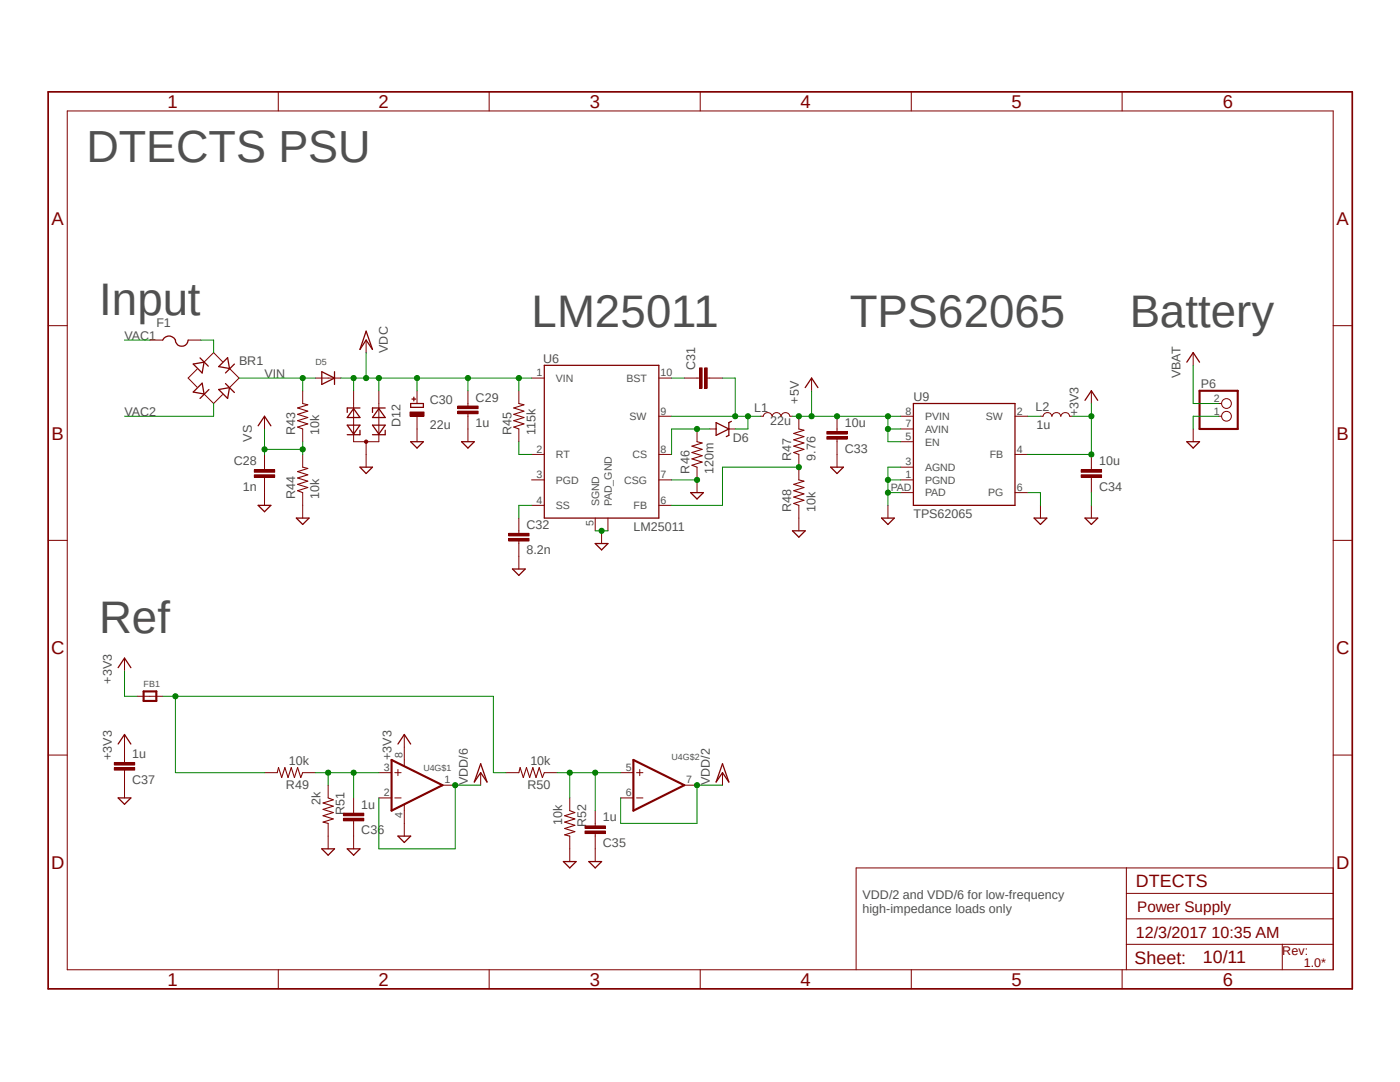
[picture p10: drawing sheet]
<svg xmlns="http://www.w3.org/2000/svg" width="279mm" height="216mm" viewBox="0 0 279 216" stroke-linecap="round" stroke-linejoin="round" font-family="sans-serif">
<path d="M9.1 18l261.2 179.9M270.3 18l-261.2 179.9" fill="none" stroke="#fff" stroke-width=".2"/>
<g fill="none" stroke="#800000" stroke-width=".2">
<path d="M55.5 18.3v3.8M97.6 18.3v3.8M139.7 18.3v3.8M181.9 18.3v3.8M223.9 18.3v3.8M13.4 22.1h252.7v171.4h-252.7zM9.6 65h3.8M29.9 67.9h2.6M37.5 67.9h2.6M39.3 73.7l-1.8 1.7 1.8 1.9M40.7 78.6l1.9 1.9 1.8-1.8M44.4 72.2l-1.8-1.8-1.9 1.9"/>
<path d="M45.8 73.5l1.9 1.9-1.9 1.9M60.4 78v2.5M62.9 75.4h5.1M106.1 75.4h2.5M131.5 75.4h2.5M266.1 65h3.8M52.8 93.2v.5M52.8 95.2v.6M60.4 85.6v2.5M60.4 90.7v2.5M60.4 98.3v2.5M106.1 90.7h2.5"/>
<path d="M106.1 95.8h2.5M131.5 90.7h2.5M131.5 95.8h2.5M131.5 83.1h2.5M141.6 85.6h1.3M145.5 85.6h1.2M151.8 83.1h.5a.9 .9 0 0 1 .9-.8 .9 .9 0 0 1 .9 .8 .9 .9 0 0 1 .9-.8 .9 .9 0 0 1 .9 .8 .9 .9 0 0 1 .9-.8 .9 .9 0 0 1 .8 .8h.6M179.7 95.8h2.6M179.7 83.1h2.6M179.7 85.6h2.6M179.7 93.2h2.6M179.7 88.1h2.6"/>
<path d="M179.7 98.3h2.6M202.6 90.7h2.5M202.6 83.1h2.5M202.6 98.3h2.5M207.6 83.1h.6a.9 .9 0 0 1 .8-.8 .9 .9 0 0 1 .9 .8 .9 .9 0 0 1 .9-.8 .9 .9 0 0 1 .9 .8 .9 .9 0 0 1 .9-.8 .9 .9 0 0 1 .9 .8h.5M243.2 83.1h.6M243.2 80.5h.6M9.6 107.8h3.8M106.1 100.8h2.5M118.8 103.4v2.5M121.3 103.4v2.5M131.5 100.8h2.5"/>
<path d="M266.1 107.8h3.8M27.4 138.9h5.1M9.6 150.7h3.8M75.6 159.2h2.5M75.6 154.2h2.5M78.8 159.2h1.3M78.8 154.2h1.3M79.4 153.5v1.3M80.7 149.1v3.7M88.3 156.7h2.5M123.9 159.2h2.5M123.9 154.2h2.5"/>
<path d="M127 159.2h1.3M127 154.2h1.3M127.7 153.5v1.3M136.6 156.7h2.5M266.1 150.7h3.8M80.7 160.6v3.7M224.8 173.2v20.3M224.8 178.3h41.3M266.1 173.2h-95.2v20.3M55.5 193.5v3.8M97.6 193.5v3.8M139.7 193.5v3.8"/>
<path d="M181.9 193.5v3.8M223.9 193.5v3.8M224.8 188.4h41.3M224.8 183.3h41.3M255.9 188.4v5.1"/>
<circle cx="244.8" cy="83.1" r=".98"/>
<circle cx="244.8" cy="80.5" r=".98"/>
</g>
<path d="M9.6 18.3h260.3v179h-260.3z" fill="none" stroke="#800000" stroke-width=".34"/>
<path d="M239.4 78h7.6v7.6h-7.6zM28.7 138h2.5v1.9h-2.5zM78.1 151.6l10.2 5.1-10.2 5.1zM126.4 151.6l10.2 5.1-10.2 5.1z" fill="none" stroke="#800000" stroke-width=".42"/>
<g fill="none" stroke="#800000" stroke-width=".25">
<path d="M32.5 67.9a1.35 1.35 0 0 1 1.4-.9 1.35 1.35 0 0 1 1.2 1.2 1.29 1.29 0 0 0 1.4 .9 1.29 1.29 0 0 0 1-1.2M38.6 72.6l2.1-.3-.4 2.1zM39.9 71.4l1.7 1.7M40.3 76.5l.4 2.1-2.1-.4zM41.7 77.7l-1.8 1.8M43.6 77.7l2.2-.4-.4 2.2zM45 76.5l1.8 1.8M45.4 71.4l.4 2.1-2.2-.3zM46.8 72.6l-1.8 1.8M64.2 74.2l2.6 1.2-2.6 1.3zM66.8 74.2v2.5M108.6 72.9h22.9v30.5h-22.9z"/>
<path d="M142.9 84.3l2.6 1.3-2.6 1.3zM146 84.1l-.5 .2v2.6l-.6 .2M182.3 80.5h20.3v20.3h-20.3z"/>
</g>
<path d="M60.4 80.5l1 .3-2 .6 2 .6-2 .7 2 .6-2 .6 2 .7-2 .6 1 .4M60.4 93.2l1 .3-2 .6 2 .6-2 .7 2 .6-2 .6 2 .7-2 .6 1 .4" fill="none" stroke="#800000" stroke-width=".21"/>
<path d="M50.8 94.7h4v.5h-4z" fill-rule="evenodd" fill="#800000"/>
<path d="M50.8 94.7h4v.5h-4z" fill="none" stroke="#800000" stroke-width=".2"/>
<path d="M50.8 93.7h4v.5h-4z" fill-rule="evenodd" fill="#800000"/>
<path d="M50.8 93.7h4v.5h-4zM52.8 83.1v2.5M52.8 90.7v2.5M52.8 95.8v5M60.4 100.8v2.6" fill="none" stroke="#800000" stroke-width=".2"/>
<path d="M51.5 85l1.3-1.9 1.3 1.9M51.5 100.8h2.6l-1.3 1.3zM59.1 103.4h2.6l-1.3 1.2z" fill="none" stroke="#800000" stroke-width=".25"/>
<circle cx="73.1" cy="88.1" r=".33" fill="#800000"/>
<g fill="none" stroke="#800000" stroke-width=".2">
<path d="M70.6 78v10.1h5v-10.1M73.1 88.1v5.1M93.4 80.5v.5M93.4 82.5v.6"/>
<circle cx="73.1" cy="88.1" r=".33"/>
</g>
<path d="M69.3 84.8h2.5l-1.2 1.8zM70.6 81.5l1.2 1.8h-2.5zM71.8 85.9v.8h-2.5M71.8 81.4h-2.5v.9M71.8 93.2h2.5l-1.2 1.3zM74.3 84.8h2.6l-1.3 1.8zM75.6 81.5l1.3 1.8h-2.6zM76.9 85.9v.8h-2.6M76.9 81.4h-2.6v.9" fill="none" stroke="#800000" stroke-width=".25"/>
<path d="M91.4 82h4v.5h-4z" fill-rule="evenodd" fill="#800000"/>
<path d="M91.4 82h4v.5h-4z" fill="none" stroke="#800000" stroke-width=".2"/>
<path d="M91.4 81h4v.5h-4z" fill-rule="evenodd" fill="#800000"/>
<path d="M93.4 78v2.5M103.5 78v2.5M83.2 85.6v2.5M91.4 81h4v.5h-4zM93.4 83.1v5M103.5 85.6v2.5M103.5 105.9v.5M103.5 107.9v.6" fill="none" stroke="#800000" stroke-width=".2"/>
<path d="M82 88.1h2.5l-1.3 1.3zM92.1 88.1h2.6l-1.3 1.3z" fill="none" stroke="#800000" stroke-width=".25"/>
<path d="M103.5 80.5l1.1 .3-2.1 .6 2.1 .6-2.1 .7 2.1 .6-2.1 .6 2.1 .7-2.1 .6 1 .4" fill="none" stroke="#800000" stroke-width=".21"/>
<path d="M101.5 107.4h4.1v.5h-4.1z" fill-rule="evenodd" fill="#800000"/>
<path d="M101.5 107.4h4.1v.5h-4.1z" fill="none" stroke="#800000" stroke-width=".2"/>
<path d="M101.5 106.4h4.1v.5h-4.1z" fill-rule="evenodd" fill="#800000"/>
<path d="M139.1 85.6v2.5M139.1 93.2v2.6M159.4 83.1v2.5M159.4 90.7v5.1M167 85.6v.5M167 87.6v.5M101.5 106.4h4.1v.5h-4.1zM103.5 103.4v2.5M103.5 108.5v5M159.4 100.8v2.6" fill="none" stroke="#800000" stroke-width=".2"/>
<path d="M102.3 113.5h2.5l-1.3 1.3z" fill="none" stroke="#800000" stroke-width=".25"/>
<path d="M139.1 88.1l1 .3-2 .6 2 .7-2 .6 2 .6-2 .7 2 .6-2 .6 1 .4M159.4 95.8l1 .2-2 .6 2 .7-2 .6 2 .7-2 .6 2 .6-2 .7 1 .3M159.4 85.6l1 .3-2 .6 2 .6-2 .7 2 .6-2 .6 2 .7-2 .6 1 .4" fill="none" stroke="#800000" stroke-width=".21"/>
<path d="M165 86.1h4.1v.5h-4.1z" fill-rule="evenodd" fill="#800000"/>
<path d="M165 86.1h4.1v.5h-4.1z" fill="none" stroke="#800000" stroke-width=".2"/>
<path d="M165 87.1h4.1v.5h-4.1z" fill-rule="evenodd" fill="#800000"/>
<path d="M162 75.4v2.6M217.8 78v2.5M165 87.1h4.1v.5h-4.1zM167 83.1v2.5M167 88.1v5.1M217.8 93.2v.5M217.8 95.2v.6M159.4 103.4v2.5M177.2 100.8v2.6M207.6 100.8v2.6" fill="none" stroke="#800000" stroke-width=".2"/>
<path d="M160.7 77.3l1.3-1.9 1.2 1.9M216.5 79.9l1.3-1.9 1.3 1.9M165.8 93.2h2.5l-1.3 1.3zM158.2 105.9h2.5l-1.3 1.3zM175.9 103.4h2.6l-1.3 1.2zM206.4 103.4h2.5l-1.3 1.2z" fill="none" stroke="#800000" stroke-width=".25"/>
<path d="M215.8 93.7h4v.5h-4z" fill-rule="evenodd" fill="#800000"/>
<path d="M215.8 93.7h4v.5h-4z" fill="none" stroke="#800000" stroke-width=".2"/>
<path d="M215.8 94.7h4v.5h-4z" fill-rule="evenodd" fill="#800000"/>
<g fill="none" stroke="#800000" stroke-width=".2">
<path d="M238.1 70.4v2.5M139.1 95.8v2.5M215.8 94.7h4v.5h-4zM217.8 90.7v2.5M217.8 95.8v2.5M238.1 85.6v2.5M120.1 105.9v2.6M217.8 100.8v2.6M24.8 131.3v2.6M52.8 154.2h2.5M60.4 154.2h2.5M80.7 146.6v2.5"/>
<path d="M101 154.2h2.5M108.6 154.2h2.6M80.7 164.3v2.5M118.8 164.3v.5M118.8 166.3v.5"/>
</g>
<path d="M236.9 72.3l1.2-1.9 1.3 1.9M137.8 98.3h2.6l-1.3 1.3zM236.9 88.1h2.5l-1.3 1.3zM118.8 108.5h2.5l-1.2 1.2zM216.5 103.4h2.6l-1.3 1.2zM23.6 133.2l1.2-1.9 1.3 1.9M79.4 148.5l1.3-1.9 1.3 1.9M79.4 166.8h2.6l-1.3 1.3z" fill="none" stroke="#800000" stroke-width=".25"/>
<path d="M55.3 154.2l.3-1 .6 2 .7-2 .6 2 .6-2 .7 2 .6-2 .6 2 .4-1M103.5 154.2l.3-1 .6 2 .7-2 .6 2 .6-2 .7 2 .6-2 .6 2 .4-1" fill="none" stroke="#800000" stroke-width=".21"/>
<path d="M116.8 164.8h4v.5h-4z" fill-rule="evenodd" fill="#800000"/>
<path d="M116.8 164.8h4v.5h-4z" fill="none" stroke="#800000" stroke-width=".2"/>
<path d="M116.8 165.8h4v.5h-4z" fill-rule="evenodd" fill="#800000"/>
<path d="M65.5 156.7v2.5M113.7 159.2v2.6M65.5 164.3v2.5M70.6 161.8v.5M70.6 163.8v.5M113.7 166.8v2.6M116.8 165.8h4v.5h-4zM118.8 161.8v2.5M118.8 166.8v2.6" fill="none" stroke="#800000" stroke-width=".2"/>
<path d="M65.5 159.2l1 .4-2 .6 2 .7-2 .6 2 .6-2 .7 2 .6-2 .6 1 .3M113.7 161.8l1 .3-2 .7 2 .6-2 .6 2 .7-2 .6 2 .6-2 .7 1 .2" fill="none" stroke="#800000" stroke-width=".21"/>
<path d="M68.5 162.3h4.1v.5h-4.1z" fill-rule="evenodd" fill="#800000"/>
<path d="M68.5 162.3h4.1v.5h-4.1z" fill="none" stroke="#800000" stroke-width=".2"/>
<path d="M68.5 163.3h4.1v.5h-4.1z" fill-rule="evenodd" fill="#800000"/>
<path d="M24.8 151.6v.5M24.8 153.7v.5M70.6 159.2v2.6M68.5 163.3h4.1v.5h-4.1zM70.6 164.3v2.5" fill="none" stroke="#800000" stroke-width=".2"/>
<path d="M22.8 152.1h4.1v.6h-4.1z" fill-rule="evenodd" fill="#800000"/>
<path d="M22.8 152.1h4.1v.6h-4.1z" fill="none" stroke="#800000" stroke-width=".2"/>
<path d="M22.8 153.2h4.1v.5h-4.1z" fill-rule="evenodd" fill="#800000"/>
<path d="M139.1 75.4h.5M141.1 75.4h.5M22.8 153.2h4.1v.5h-4.1zM24.8 146.6v5M24.8 154.2v5M95.9 154.2v2.5M144.2 154.2v2.5M65.5 166.8v2.6M70.6 166.8v2.6M113.7 169.4v2.5M118.8 169.4v2.5" fill="none" stroke="#800000" stroke-width=".2"/>
<path d="M23.6 159.2h2.5l-1.3 1.3zM23.6 148.5l1.2-1.9 1.3 1.9M95.9 152.4l1.3 3.6-1.3-1.8-1.2 1.8zM144.2 152.4l1.3 3.6-1.3-1.8-1.3 1.8zM64.2 169.4h2.6l-1.3 1.2zM69.3 169.4h2.5l-1.2 1.2zM112.4 171.9h2.6l-1.3 1.3zM117.5 171.9h2.6l-1.3 1.3z" fill="none" stroke="#800000" stroke-width=".25"/>
<path d="M140.6 73.4h.5v4.1h-.5z" fill-rule="evenodd" fill="#800000"/>
<path d="M140.6 73.4h.5v4.1h-.5z" fill="none" stroke="#800000" stroke-width=".2"/>
<path d="M139.6 73.4h.5v4.1h-.5z" fill-rule="evenodd" fill="#800000"/>
<path d="M136.6 75.4h2.5M139.6 73.4h.5v4.1h-.5zM141.6 75.4h2.6" fill="none" stroke="#800000" stroke-width=".2"/>
<path d="M82.2 79.6h.8M82.6 79.2v.8M82 80.5h2.5v.8h-2.5z" fill="none" stroke="#800000" stroke-width=".25"/>
<path d="M81.8 82.2h2.8v.9h-2.8z" fill-rule="evenodd" fill="#800000"/>
<path d="M73.1 67.9v2.5M83.2 78v2.5M81.8 82.2h2.8v.9h-2.8zM83.2 83.1v2.5" fill="none" stroke="#800000" stroke-width=".2"/>
<path d="M73.1 66.1l1.2 3.6-1.2-1.8-1.3 1.8z" fill="none" stroke="#800000" stroke-width=".25"/>
<path d="M24.8 67.9h5.1M40.1 67.9h2.5v2.5M42.6 80.5v2.6h-17.8M60.4 89.7h-7.6v1M60.4 88.1v2.6" fill="none" stroke="#008000" stroke-width=".2"/>
<circle cx="60.4" cy="89.7" r=".51" fill="#008000"/>
<g fill="none" stroke="#008000" stroke-width=".2">
<path d="M52.8 85.6v4.1"/>
<circle cx="60.4" cy="89.7" r=".51"/>
</g>
<circle cx="52.8" cy="89.7" r=".51" fill="#008000"/>
<g fill="none" stroke="#008000" stroke-width=".2">
<path d="M214 83.1h3.8M217.8 80.5v10.2h-12.7"/>
<circle cx="52.8" cy="89.7" r=".51"/>
</g>
<circle cx="217.8" cy="83.1" r=".51" fill="#008000"/>
<circle cx="217.8" cy="83.1" r=".51" fill="none" stroke="#008000" stroke-width=".2"/>
<circle cx="217.8" cy="90.7" r=".51" fill="#008000"/>
<g fill="none" stroke="#008000" stroke-width=".2">
<path d="M134 75.4h2.6M144.2 75.4h2.5v7.7M103.5 88.1v2.6h2.6M134 83.1h17.8M24.8 133.9v5h2.6"/>
<circle cx="217.8" cy="90.7" r=".51"/>
</g>
<circle cx="146.7" cy="83.1" r=".51" fill="#008000"/>
<g fill="none" stroke="#008000" stroke-width=".2">
<path d="M149.3 83.1v2.5h-2.6"/>
<circle cx="146.7" cy="83.1" r=".51"/>
</g>
<circle cx="149.3" cy="83.1" r=".51" fill="#008000"/>
<g fill="none" stroke="#008000" stroke-width=".2">
<path d="M141.6 85.6h-7.6v5.1M106.1 100.8h-2.6v2.6"/>
<circle cx="149.3" cy="83.1" r=".51"/>
</g>
<circle cx="139.1" cy="85.6" r=".51" fill="#008000"/>
<g fill="none" stroke="#008000" stroke-width=".2">
<path d="M159.4 93.2h-15.2v7.6h-10.2"/>
<circle cx="139.1" cy="85.6" r=".51"/>
</g>
<circle cx="159.4" cy="93.2" r=".51" fill="#008000"/>
<g fill="none" stroke="#008000" stroke-width=".2">
<path d="M158.2 83.1h3.8M205.1 83.1h2.5"/>
<circle cx="159.4" cy="93.2" r=".51"/>
</g>
<circle cx="159.4" cy="83.1" r=".51" fill="#008000"/>
<g fill="none" stroke="#008000" stroke-width=".2">
<path d="M167 83.1h10.2"/>
<circle cx="159.4" cy="83.1" r=".51"/>
</g>
<circle cx="167" cy="83.1" r=".51" fill="#008000"/>
<g fill="none" stroke="#008000" stroke-width=".2">
<path d="M179.7 83.1h-2.5v2.5h2.5"/>
<circle cx="167" cy="83.1" r=".51"/>
</g>
<circle cx="177.2" cy="83.1" r=".51" fill="#008000"/>
<g fill="none" stroke="#008000" stroke-width=".2">
<path d="M177.2 85.6v2.5h2.5"/>
<circle cx="177.2" cy="83.1" r=".51"/>
</g>
<circle cx="177.2" cy="85.6" r=".51" fill="#008000"/>
<g fill="none" stroke="#008000" stroke-width=".2">
<path d="M162 78v5.1h5"/>
<circle cx="177.2" cy="85.6" r=".51"/>
</g>
<circle cx="162" cy="83.1" r=".51" fill="#008000"/>
<g fill="none" stroke="#008000" stroke-width=".2">
<path d="M62.9 154.2h12.7M65.5 154.2v2.5"/>
<circle cx="162" cy="83.1" r=".51"/>
</g>
<circle cx="65.5" cy="154.2" r=".51" fill="#008000"/>
<g fill="none" stroke="#008000" stroke-width=".2">
<path d="M70.6 154.2v5"/>
<circle cx="65.5" cy="154.2" r=".51"/>
</g>
<circle cx="70.6" cy="154.2" r=".51" fill="#008000"/>
<g fill="none" stroke="#008000" stroke-width=".2">
<path d="M111.2 154.2h12.7M113.7 154.2v5"/>
<circle cx="70.6" cy="154.2" r=".51"/>
</g>
<circle cx="113.7" cy="154.2" r=".51" fill="#008000"/>
<g fill="none" stroke="#008000" stroke-width=".2">
<path d="M118.8 154.2v7.6"/>
<circle cx="113.7" cy="154.2" r=".51"/>
</g>
<circle cx="118.8" cy="154.2" r=".51" fill="#008000"/>
<g fill="none" stroke="#008000" stroke-width=".2">
<path d="M32.5 138.9h66v15.3h2.5M35 138.9v15.3h17.8"/>
<circle cx="118.8" cy="154.2" r=".51"/>
</g>
<circle cx="35" cy="138.9" r=".51" fill="#008000"/>
<g fill="none" stroke="#008000" stroke-width=".2">
<path d="M95.9 156.7h-5.1v12.7h-15.2v-10.2"/>
<circle cx="35" cy="138.9" r=".51"/>
</g>
<circle cx="90.8" cy="156.7" r=".51" fill="#008000"/>
<g fill="none" stroke="#008000" stroke-width=".2">
<path d="M238.1 72.9v7.6h5.1M144.2 156.7h-5.1v7.6h-15.2v-5.1"/>
<circle cx="90.8" cy="156.7" r=".51"/>
</g>
<circle cx="139.1" cy="156.7" r=".51" fill="#008000"/>
<g fill="none" stroke="#008000" stroke-width=".2">
<path d="M47.7 75.4h15.2M60.4 75.4v2.6"/>
<circle cx="139.1" cy="156.7" r=".51"/>
</g>
<circle cx="60.4" cy="75.4" r=".51" fill="#008000"/>
<g fill="none" stroke="#008000" stroke-width=".2">
<path d="M68 75.4h38.1M75.6 75.4v2.6"/>
<circle cx="60.4" cy="75.4" r=".51"/>
</g>
<circle cx="75.6" cy="75.4" r=".51" fill="#008000"/>
<g fill="none" stroke="#008000" stroke-width=".2">
<path d="M70.6 75.4v2.6"/>
<circle cx="75.6" cy="75.4" r=".51"/>
</g>
<circle cx="70.6" cy="75.4" r=".51" fill="#008000"/>
<g fill="none" stroke="#008000" stroke-width=".2">
<path d="M83.2 75.4v2.6"/>
<circle cx="70.6" cy="75.4" r=".51"/>
</g>
<circle cx="83.2" cy="75.4" r=".51" fill="#008000"/>
<g fill="none" stroke="#008000" stroke-width=".2">
<path d="M93.4 75.4v2.6"/>
<circle cx="83.2" cy="75.4" r=".51"/>
</g>
<circle cx="93.4" cy="75.4" r=".51" fill="#008000"/>
<g fill="none" stroke="#008000" stroke-width=".2">
<path d="M103.5 75.4v2.6"/>
<circle cx="93.4" cy="75.4" r=".51"/>
</g>
<circle cx="103.5" cy="75.4" r=".51" fill="#008000"/>
<g fill="none" stroke="#008000" stroke-width=".2">
<path d="M73.1 70.4v5"/>
<circle cx="103.5" cy="75.4" r=".51"/>
</g>
<circle cx="73.1" cy="75.4" r=".51" fill="#008000"/>
<g fill="none" stroke="#008000" stroke-width=".2">
<path d="M118.8 105.9h2.5"/>
<circle cx="73.1" cy="75.4" r=".51"/>
</g>
<circle cx="120.1" cy="105.9" r=".51" fill="#008000"/>
<g fill="none" stroke="#008000" stroke-width=".2">
<path d="M134 95.8h5.1"/>
<circle cx="120.1" cy="105.9" r=".51"/>
</g>
<circle cx="139.1" cy="95.8" r=".51" fill="#008000"/>
<g fill="none" stroke="#008000" stroke-width=".2">
<path d="M177.2 95.8h2.5M179.7 93.2h-2.5v7.6"/>
<circle cx="139.1" cy="95.8" r=".51"/>
</g>
<circle cx="177.2" cy="95.8" r=".51" fill="#008000"/>
<g fill="none" stroke="#008000" stroke-width=".2">
<path d="M177.2 98.3h2.5"/>
<circle cx="177.2" cy="95.8" r=".51"/>
</g>
<circle cx="177.2" cy="98.3" r=".51" fill="#008000"/>
<g fill="none" stroke="#008000" stroke-width=".2">
<path d="M205.1 98.3h2.5v2.5M217.8 98.3v2.5M243.2 83.1h-5.1v2.5"/>
<circle cx="177.2" cy="98.3" r=".51"/>
</g>
<g font-size="9.1" fill="#505050">
<text x="19.8" y="62.8">Input</text>
<text x="106.1" y="65.3">LM25011</text>
<text x="169.6" y="65.3">TPS62065</text>
<text x="225.5" y="65.3">Battery</text>
<text x="19.8" y="126.2">Ref</text>
</g>
<text font-size="9" fill="#505050" x="17.2" y="32.3">DTECTS PSU</text>
<g font-size="3.7" fill="#800000">
<text x="33.4" y="21.5">1</text>
<text x="75.6" y="21.5">2</text>
<text x="117.7" y="21.5">3</text>
<text x="159.8" y="21.5">4</text>
<text x="201.9" y="21.5">5</text>
<text x="244" y="21.5">6</text>
<text x="10.3" y="44.9">A</text>
<text x="266.7" y="44.9">A</text>
<text x="10.3" y="87.7">B</text>
<text x="266.7" y="87.7">B</text>
<text x="10.2" y="130.6">C</text>
<text x="266.7" y="130.6">C</text>
<text x="10.2" y="173.4">D</text>
<text x="266.7" y="173.4">D</text>
<text x="33.4" y="196.7">1</text>
<text x="75.6" y="196.7">2</text>
<text x="117.7" y="196.7">3</text>
<text x="159.8" y="196.7">4</text>
<text x="201.9" y="196.7">5</text>
<text x="244" y="196.7">6</text>
</g>
<g font-size="3.6" fill="#800000">
<text x="226.7" y="177">DTECTS</text>
<text x="226.4" y="192.4">Sheet:</text>
<text x="240" y="192.2">10/11</text>
</g>
<text font-size="3.2" fill="#800000" x="226.7" y="187.2">12/3/2017 10:35 AM</text>
<text font-size="3" fill="#800000" x="226.9" y="182.1">Power Supply</text>
<g font-size="2.5" fill="#505050">
<text x="31.2" y="65.3">F1</text>
<text x="24.9" y="67.9">VAC1</text>
<text x="77.4" y="70.4" transform="rotate(-90 77.4 70.4)">VDC</text>
<text x="47.7" y="72.9">BR1</text>
<text x="52.8" y="75.4">VIN</text>
<text x="108.4" y="72.4">U6</text>
<text x="138.7" y="73.9" transform="rotate(-90 138.7 73.9)">C31</text>
<text x="235.6" y="75.4" transform="rotate(-90 235.6 75.4)">VBAT</text>
<text x="239.7" y="77.3">P6</text>
<text x="24.9" y="83.1">VAC2</text>
<text x="85.8" y="80.5">C30</text>
<text x="94.9" y="80.1">C29</text>
<text x="150.5" y="82.2">L1</text>
<text x="159.4" y="80.5" transform="rotate(-90 159.4 80.5)">+5V</text>
<text x="182.3" y="80">U9</text>
<text x="206.6" y="81.9">L2</text>
<text x="215.3" y="83.1" transform="rotate(-90 215.3 83.1)">+3V3</text>
<text x="50.3" y="88.1" transform="rotate(-90 50.3 88.1)">VS</text>
<text x="58.9" y="86.9" transform="rotate(-90 58.9 86.9)">R43</text>
<text x="63.7" y="86.9" transform="rotate(-90 63.7 86.9)">10k</text>
<text x="79.9" y="85.1" transform="rotate(-90 79.9 85.1)">D12</text>
<text x="85.8" y="85.6">22u</text>
<text x="94.9" y="85.2">1u</text>
<text x="102.1" y="86.9" transform="rotate(-90 102.1 86.9)">R45</text>
<text x="106.9" y="86.9" transform="rotate(-90 106.9 86.9)">115k</text>
<text x="146.2" y="88.2">D6</text>
<text x="153.7" y="84.8">22u</text>
<text x="168.6" y="85.2">10u</text>
<text x="206.9" y="85.6">1u</text>
<text x="46.7" y="92.8">C28</text>
<text x="137.6" y="94.5" transform="rotate(-90 137.6 94.5)">R46</text>
<text x="142.4" y="94.5" transform="rotate(-90 142.4 94.5)">120m</text>
<text x="157.9" y="91.9" transform="rotate(-90 157.9 91.9)">R47</text>
<text x="162.7" y="91.9" transform="rotate(-90 162.7 91.9)">9.76</text>
<text x="168.6" y="90.3">C33</text>
<text x="219.3" y="92.8">10u</text>
<text x="48.5" y="97.9">1n</text>
<text x="58.9" y="99.6" transform="rotate(-90 58.9 99.6)">R44</text>
<text x="63.7" y="99.6" transform="rotate(-90 63.7 99.6)">10k</text>
<text x="219.3" y="97.9">C34</text>
<text x="105.1" y="105.5">C32</text>
<text x="126.4" y="105.9">LM25011</text>
<text x="157.9" y="102.1" transform="rotate(-90 157.9 102.1)">R48</text>
<text x="162.7" y="102.1" transform="rotate(-90 162.7 102.1)">10k</text>
<text x="182.3" y="103.4">TPS62065</text>
<text x="105.1" y="110.6">8.2n</text>
<text x="22.3" y="136.4" transform="rotate(-90 22.3 136.4)">+3V3</text>
<text x="22.3" y="151.6" transform="rotate(-90 22.3 151.6)">+3V3</text>
<text x="26.4" y="151.3">1u</text>
<text x="57.6" y="152.7">10k</text>
<text x="78.1" y="151.6" transform="rotate(-90 78.1 151.6)">+3V3</text>
<text x="105.8" y="152.7">10k</text>
<text x="26.4" y="156.3">C37</text>
<text x="57.1" y="157.4">R49</text>
<text x="64" y="160.6" transform="rotate(-90 64 160.6)">2k</text>
<text x="72.1" y="161.4">1u</text>
<text x="93.4" y="156.7" transform="rotate(-90 93.4 156.7)">VDD/6</text>
<text x="105.3" y="157.4">R50</text>
<text x="141.6" y="156.7" transform="rotate(-90 141.6 156.7)">VDD/2</text>
<text x="68.8" y="162.6" transform="rotate(-90 68.8 162.6)">R51</text>
<text x="72.1" y="166.5">C36</text>
<text x="112.2" y="164.6" transform="rotate(-90 112.2 164.6)">10k</text>
<text x="117" y="165.1" transform="rotate(-90 117 165.1)">R52</text>
<text x="120.3" y="163.9">1u</text>
<text x="120.3" y="169">C35</text>
<text x="172.1" y="179.4">VDD/2 and VDD/6 for low-frequency</text>
<text x="172.1" y="182.1">high-impedance loads only</text>
</g>
<g font-size="2.5" fill="#800000">
<text x="255.9" y="190.5">Rev:</text>
<text x="260.2" y="193">1.0*</text>
</g>
<g font-size="2.1" fill="#505050">
<text x="107.1" y="75.1">1</text>
<text x="111" y="76.2">VIN</text>
<text x="125.1" y="76.2">BST</text>
<text x="131.8" y="75.1">10</text>
<text x="125.6" y="83.8">SW</text>
<text x="131.8" y="82.7">9</text>
<text x="180.7" y="82.7">8</text>
<text x="184.6" y="83.8">PVIN</text>
<text x="196.7" y="83.8">SW</text>
<text x="202.9" y="82.7">2</text>
<text x="242.2" y="82.7">1</text>
<text x="242.2" y="80.2">2</text>
<text x="180.7" y="85.3">7</text>
<text x="180.7" y="87.8">5</text>
<text x="184.6" y="86.4">AVIN</text>
<text x="184.6" y="88.9">EN</text>
<text x="107.1" y="95.4">3</text>
<text x="107.1" y="90.3">2</text>
<text x="111" y="91.4">RT</text>
<text x="126.2" y="91.4">CS</text>
<text x="131.8" y="90.3">8</text>
<text x="131.8" y="95.4">7</text>
<text x="180.7" y="92.9">3</text>
<text x="180.7" y="95.4">1</text>
<text x="184.6" y="94">AGND</text>
<text x="197.5" y="91.4">FB</text>
<text x="202.9" y="90.3">4</text>
<text x="107.1" y="100.5">4</text>
<text x="111" y="96.5">PGD</text>
<text x="111" y="101.6">SS</text>
<text x="119.5" y="101" transform="rotate(-90 119.5 101)">SGND</text>
<text x="122.1" y="101" transform="rotate(-90 122.1 101)">PAD_GND</text>
<text x="124.6" y="96.5">CSG</text>
<text x="126.4" y="101.6">FB</text>
<text x="131.8" y="100.5">6</text>
<text x="177.8" y="98">PAD</text>
<text x="184.6" y="99.1">PAD</text>
<text x="184.6" y="96.5">PGND</text>
<text x="197.2" y="99.1">PG</text>
<text x="202.9" y="98">6</text>
<text x="118.4" y="104.9" transform="rotate(-90 118.4 104.9)">5</text>
<text x="76.6" y="153.8">3</text>
<text x="80.3" y="151.3" transform="rotate(-90 80.3 151.3)">8</text>
<text x="124.9" y="153.8">5</text>
<text x="76.6" y="158.9">2</text>
<text x="88.7" y="156.3">1</text>
<text x="124.9" y="158.9">6</text>
<text x="136.9" y="156.3">7</text>
<text x="80.3" y="163.3" transform="rotate(-90 80.3 163.3)">4</text>
</g>
<g font-size="1.8" fill="#505050">
<text x="63" y="72.9">D5</text>
<text x="28.7" y="137">FB1</text>
<text x="84.5" y="153.9">U4G$1</text>
<text x="134" y="151.6">U4G$2</text>
</g>
</svg>
